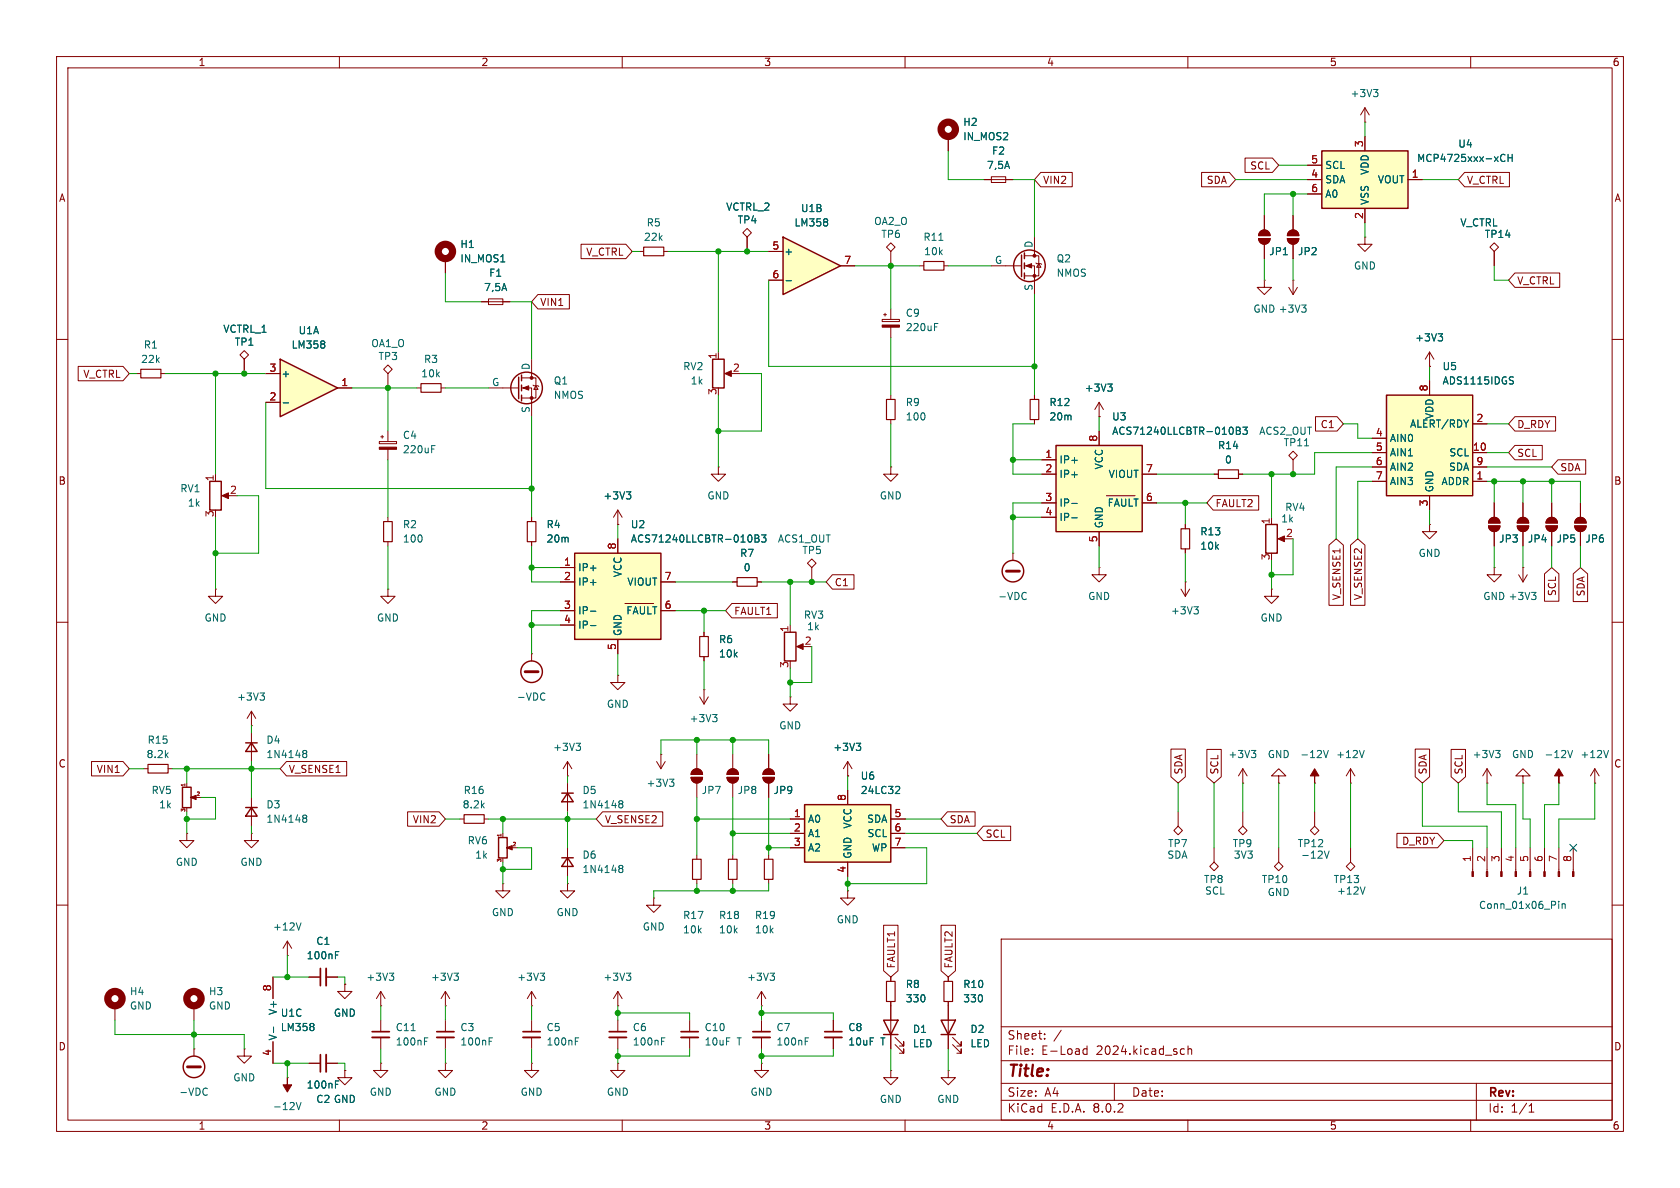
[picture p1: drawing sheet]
<svg xmlns="http://www.w3.org/2000/svg" width="297mm" height="210mm" viewBox="0 0 297 210" stroke-linecap="round" stroke-linejoin="round" font-family="sans-serif">
<g fill="none" stroke="#840000" stroke-width=".18">
<path d="M10 10h277v190h-277zM12 12h273v186h-273zM60 10v2M110 10v2M160 10v2M210 10v2M260 10v2M223.5 38.1v2.5M228.6 38.1v2.5M10 60h2M78.7 45.7v2.6M85.1 53.3h5.1"/>
<path d="M86.4 52.8h2.5v1h-2.5zM156.7 43.7l.8-.8 .7 .8-.7 .8zM157.5 44.5v2.5M222.5 42.2h2a1.02 1.02 0 0 1-1 1 1.02 1.02 0 0 1-1-1zM222.8 40.9a1.02 1.02 0 0 1 1.1-.2 1.02 1.02 0 0 1 .6 1h-2zM223.5 43.2v2.5M227.6 42.2h2a1.02 1.02 0 0 1-1 1 1.02 1.02 0 0 1-1-1zM227.9 40.9a1.02 1.02 0 0 1 1.1-.2 1.02 1.02 0 0 1 .6 1h-2zM228.6 43.2v2.5M285 60h2M24.1 66h.8M28.4 66h.8"/>
<path d="M42.4 62.7l.8-.7 .7 .7-.7 .8zM43.2 63.5v2.5M67.1 78.1h3v.3h-3zM67.3 77.2h.5M67.6 77v.5M68.6 64.5l.7 .8-.7 .7-.8-.7zM68.6 66v2.6M68.6 76.2v1.9M68.6 79.4v1.9M73.7 68.6h.7M78 68.6h.7M252.7 64.8h.1"/>
<path d="M252.7 62.2l-.7 1.3M252.7 62.2v2.6M252.7 62.2l.8 1.3M38.1 83.8v1.3M39.6 87.6h1M68.6 91.4v.8M68.6 95.8v.7M179.1 97.8h.1M179.1 97.8v1.3M263.1 93h2.1a1.02 1.02 0 0 1-1 1 1.02 1.02 0 0 1-1.1-1zM263.4 91.7a1.02 1.02 0 0 1 1.1-.2 1.02 1.02 0 0 1 .7 1h-2.1zM264.2 88.9v2.5"/>
<path d="M264.2 94v2.5M268.2 93h2.1a1.02 1.02 0 0 1-1.1 1 1.02 1.02 0 0 1-1-1zM268.5 91.7a1.02 1.02 0 0 1 1.1-.2 1.02 1.02 0 0 1 .7 1h-2.1zM269.2 88.9v2.5M269.2 94v2.5M10 110h2M38.1 104.1v1.3h1.3l-1.3 1.3-1.3-1.3h1.3M38.1 104.1h.1M68.6 104.1v1.3h1.2l-1.2 1.3-1.3-1.3h1.3M68.6 104.1h.1M268.5 101.6l.7 1.3M269.2 100.3h.1"/>
<path d="M269.2 100.3v2.6M270 101.6l-.8 1.3M285 110h2M44.4 128.3h.1M44.4 125.7l-.7 1.3M44.4 125.7v2.6M44.4 129.5v5.1M44.4 125.7l.8 1.3M262.9 138.4h.1M262.9 135.9l-.8 1.3M262.9 135.9v2.5M262.9 135.9l.8 1.3"/>
<path d="M10 160h2M149.9 157.5v1.3h1.2l-1.2 1.2-1.3-1.2h1.3M149.9 157.5h.1M285 160h2M134.6 177.8h.1M134.6 175.3v2.5M134.6 175.3l-.7 1.2M134.6 175.3l.8 1.2M157.5 172.7v.8M157.5 177v8.4M167.6 172.7v.8M167.6 177v8.4"/>
<path d="M177 166h108v32h-108zM60 198v2M67.3 180.3v2.1M67.3 183.4v2M110 198v2M134.6 188v1.2h1.3l-1.3 1.3-1.3-1.3h1.3M134.6 188h.1M134.6 180.3v2.1M134.6 183.4v2M147.3 180.3v2.1M147.3 183.4v2M157.5 189.2v1.3h1.2l-1.2 1.3-1.3-1.3h1.3"/>
<path d="M157.5 189.2h.1M158.2 184.7l1.6 1.5v-.8v.8h-.8M158.2 183.4l1.6 1.5v-.7v.7h-.8M160 198v2M167.6 189.2v1.3h1.3l-1.3 1.3-1.2-1.3h1.2M167.6 189.2h.1M168.4 184.7l1.5 1.5v-.8v.8h-.7M168.4 183.4l1.5 1.5v-.7v.7h-.7M177 194.5h108M177 191.5h108M177 187.5h108M177 181.5h108"/>
<path d="M182.5 186.3v.1M182.5 185.5v.1M184.7 183.6v.1M184.7 182.8v.1M187.6 182.1l-1.3 2M192.2 184.9v1.5M192.2 185.5l-.5-.1-.2 .3v.4l.1 .2h.6M197 191.5v3M209 185.4l.4 .1M209.4 186.3l-.4 .1M210 198v2M210 185.5l.2-.1 .4 .1 .1 .9"/>
<path d="M210 184.9v1.5M260 198v2M261 191.5v6.5M270.3 196.6h.9M270.3 195.5l.4-.4v1.5"/>
</g>
<g fill="#840000" stroke="#840000" stroke-width=".18">
<path d="M222.5 42.2h2a1.02 1.02 0 0 1-1 1 1.02 1.02 0 0 1-1-1z"/>
<path d="M222.8 40.9a1.02 1.02 0 0 1 1.1-.2 1.02 1.02 0 0 1 .6 1h-2z"/>
<path d="M227.6 42.2h2a1.02 1.02 0 0 1-1 1 1.02 1.02 0 0 1-1-1z"/>
<path d="M227.9 40.9a1.02 1.02 0 0 1 1.1-.2 1.02 1.02 0 0 1 .6 1h-2z"/>
<path d="M39.2 87.6l1.2-.5v1z"/>
<path d="M268.2 93h2.1a1.02 1.02 0 0 1-1.1 1 1.02 1.02 0 0 1-1-1z"/>
<path d="M268.5 91.7a1.02 1.02 0 0 1 1.1-.2 1.02 1.02 0 0 1 .7 1h-2.1z"/>
<path d="M263.1 93h2.1a1.02 1.02 0 0 1-1 1 1.02 1.02 0 0 1-1.1-1z"/>
<path d="M263.4 91.7a1.02 1.02 0 0 1 1.1-.2 1.02 1.02 0 0 1 .7 1h-2.1z"/>
<path d="M67.1 79h3v.4h-3z"/>
</g>
<path d="M65.8 183.4h3M133.1 183.4h3M145.8 183.4h3" fill="none" stroke="#840000" stroke-width=".33"/>
<path d="M65.8 182.4h3M133.1 182.4h3M145.8 182.4h3" fill="none" stroke="#840000" stroke-width=".3"/>
<g fill="none" stroke="#006464" stroke-width=".18">
<path d="M254.2 59h.8l-.4 .5M254.8 59.5l.2 .2v.3l-.2 .3M76.3 79.4h.4M76.3 78.8h.6M181.2 104.7l.2 .1M181.4 105.9l-.2 .1M270.8 104.7h.7l-.4 .5M271.3 105.2l.2 .2v.3l-.2 .3M46 122.5h.7l-.4 .5M46.5 123l.2 .2v.3l-.2 .3M53.6 133.1l.2 .1M53.6 132.7h.4l.2 .1v.2l-.2 .2"/>
<path d="M53.8 133.2h.2M53.8 133.2l-.2 .1M54 133.2l.2 .2v.4l-.2 .1h-.4M264.4 132.7h.8l-.4 .4M264.9 133.1l.3 .3v.3l-.3 .2M136.1 172h.8l-.4 .5M136.7 172.5l.2 .3v.3l-.2 .2M72.7 182.2h.7M75 184.1h.5M75 183.5h.6M142.4 184.1h.4M142.4 183.5h.6"/>
</g>
<g fill="none" stroke="#840000" stroke-width=".25">
<path d="M37.1 85.1h2v5.1h-2zM43.4 131.3h2.1M44.4 131.3l1.1 1.5h-2.1zM156.2 180.3h2.5l-1.2 2.6zM156.2 182.9h2.5M166.4 180.3h2.5l-1.3 2.6zM166.4 182.9h2.5"/>
<circle cx="179.1" cy="101" r="1.9"/>
</g>
<path d="M24.9 65.3h3.5v1.5h-3.5zM74.4 67.8h3.6v1.5h-3.6zM67.8 92.2h1.5v3.6h-1.5zM156.7 173.5h1.5v3.5h-1.5zM166.9 173.5h1.5v3.5h-1.5z" fill="none" stroke="#840000" stroke-width=".2"/>
<path d="M177.9 101h2.3" fill="none" stroke="#840000" stroke-width=".51"/>
<circle cx="78.7" cy="44.4" r="1.27" fill="none" stroke="#840000" stroke-width="1.3"/>
<path d="M49.5 63.5l10.2 5.1-10.2 5.1z" fill="#ffffc2"/>
<g fill="none" stroke="#840000" stroke-width=".25">
<path d="M49.5 63.5l10.2 5.1-10.2 5.1zM91.7 66.7v3.8M92.2 66.3v1M92.2 68.1v1M92.2 69.9v1M223.8 92.7h2v5.1h-2zM32.3 139.2h1.5v3.6h-1.5zM43.4 142.7h2.1M44.4 142.7l1.1 1.6h-2.1z"/>
<circle cx="93.1" cy="68.6" r="2.79"/>
</g>
<g fill="none" stroke="#840000" stroke-width=".18">
<path d="M47 71.1h2.5M47 66h2.5M59.7 68.6h2.5M86.4 68.6h5.3M92.2 68.6h1.8v5.1M92.2 66.8h2.5v3.6h-2.5M94 63.5v3.3M94.2 68.1l.2 .1h.7l.1 .1M94.7 68.2l.4 .6h-.7zM94 91.4v.8M94 95.8v.7M109.2 92.7h.1"/>
<path d="M109.2 90.2l-.7 1.2M109.2 90.2v2.5M109.2 90.2l.8 1.2M127 82.6v1.2h1.3l-1.3 1.3-1.3-1.3h1.3M127 82.6h.1M224.8 91.4v1.3M226.3 95.3h1M252.7 92.7v1.3h1.3l-1.3 1.3-1.2-1.3h1.2M252.7 92.7h.1M273.3 93h2a1.02 1.02 0 0 1-1 1 1.02 1.02 0 0 1-1-1zM273.6 91.7a1.02 1.02 0 0 1 1.1-.2 1.02 1.02 0 0 1 .6 1h-2zM274.3 88.9v2.5"/>
<path d="M274.3 94v2.5M278.4 93h2a1.02 1.02 0 0 1-1 1 1.02 1.02 0 0 1-1-1zM278.7 91.7a1.02 1.02 0 0 1 1.1-.2 1.02 1.02 0 0 1 .6 1h-2zM279.4 88.9v2.5M279.4 94v2.5M129.5 102.9h.8M133.9 102.9h.7M264.2 100.3v1.3h1.2l-1.2 1.3-1.3-1.3h1.3M264.2 100.3h.1M25.4 135.9h.8M29.7 135.9h.8M33 138.4v.7"/>
<path d="M219.7 138.4h.1M219.7 135.9l-.8 1.3M219.7 135.9v2.5M219.7 135.9l.8 1.3M226.1 137.2h1.2l-1.2-1.3-1.3 1.3h1.3v1.2M226.1 138.4h.1M232.4 138.4h.1M238.8 138.4h.1M238.8 135.9l-.8 1.3M238.8 135.9v2.5M238.8 135.9l.7 1.3M269.2 137.2h1.3l-1.3-1.3-1.2 1.3h1.2v1.2"/>
<path d="M269.2 138.4h.1M275.6 138.4h.1M281.9 138.4h.1M281.9 135.9l-.7 1.3M281.9 135.9v2.5M281.9 135.9l.8 1.3M33 147.3v1.3h1.3l-1.3 1.3-1.3-1.3h1.3M33 147.3h.1M33 142.9v.6M34.6 141h1M44.4 147.3v1.3h1.3l-1.3 1.3-1.2-1.3h1.2M44.4 147.3h.1"/>
<path d="M44.4 141v5.1M208.3 146.1l.7 .7-.7 .8-.8-.8zM208.3 143.5v2.6M214.6 152.4l.8 .8-.8 .7-.7-.7zM214.6 149.9v2.5M219.7 146.1l.8 .7-.8 .8-.8-.8zM219.7 143.5v2.6M50.8 190.5h.1M54.6 188h2M57.7 188h2M61 189.2v1.3h1.2l-1.2 1.3-1.3-1.3h1.3M61 189.2h.1"/>
</g>
<g fill="none" stroke="#006464" stroke-width=".18">
<path d="M50.1 71.2h.9M57.4 60.4v.3M57.4 60.9v.5M110.7 86.9h.8l-.4 .5M111.3 87.4l.2 .3v.3l-.2 .2M221.2 132.7h.8l-.4 .4M221.8 133.1l.2 .3v.3l-.2 .2M234 132.7l.4 1.2 .4-1.2M241.2 132.7l-.4 1.2M277.2 132.7l.4 1.2 .4-1.2M284.4 132.7l-.5 1.2M53.6 144.6h.2"/>
<path d="M53.6 144.1h.4l.2 .1v.2l-.2 .2M53.8 144.6h.2M53.8 144.6l-.2 .1M54 144.6l.2 .3v.3l-.2 .2-.4-.1M52.4 194.9l.4 1.3 .4-1.3M59.3 191.7h.4M59.3 191.1h.6"/>
</g>
<g fill="#840000" stroke="#840000" stroke-width=".18">
<path d="M92.5 68.6l1-.4v.8z"/>
<path d="M278.4 93h2a1.02 1.02 0 0 1-1 1 1.02 1.02 0 0 1-1-1z"/>
<path d="M278.7 91.7a1.02 1.02 0 0 1 1.1-.2 1.02 1.02 0 0 1 .6 1h-2z"/>
<path d="M273.3 93h2a1.02 1.02 0 0 1-1 1 1.02 1.02 0 0 1-1-1z"/>
<path d="M273.6 91.7a1.02 1.02 0 0 1 1.1-.2 1.02 1.02 0 0 1 .6 1h-2z"/>
<path d="M275.6 135.9l.8 1.3h-.8v1.2v-1.2h-.8z"/>
<path d="M225.9 95.3l1.2-.6v1.1z"/>
<path d="M33.7 141l1-.4v.8l-1-.4h.2z"/>
<path d="M232.4 135.9l.8 1.3h-.8v1.2v-1.2h-.8z"/>
<path d="M50.8 190.5v1.3h.8l-.8 1.2-.8-1.2h.8z"/>
<circle cx="94" cy="70.4" r=".25"/>
<circle cx="94" cy="66.8" r=".25"/>
</g>
<path d="M93.2 92.2h1.5v3.6h-1.5zM130.3 102.1h3.6v1.5h-3.6zM26.2 135.1h3.5v1.6h-3.5z" fill="none" stroke="#840000" stroke-width=".2"/>
<path d="M32.7 138.6v.3" fill="none" stroke="#a90000" stroke-width=".18"/>
<path d="M57.7 186.4v3.1" fill="none" stroke="#840000" stroke-width=".33"/>
<path d="M56.6 186.4v3.1" fill="none" stroke="#840000" stroke-width=".3"/>
<path d="M245.1 69.9h15.2v17.7h-15.2z" fill="#ffffc2"/>
<g fill="none" stroke="#840000" stroke-width=".25">
<path d="M245.1 69.9h15.2v17.7h-15.2z"/>
<circle cx="34.3" cy="188.6" r="1.9"/>
</g>
<g fill="none" stroke="#840000" stroke-width=".18">
<path d="M242.6 77.5h2.5M252.7 67.3v2.6M260.3 74.9h2.6M209.5 92.7v.8M209.5 97v.8M214.6 83.8h.8M218.9 83.8h.8M242.6 85.1h2.5M242.6 80h2.5M242.6 82.6h2.5M252.7 87.6v2.6M260.3 85.1h2.6"/>
<path d="M260.3 80h2.6M260.3 82.6h2.6M194.3 100.3v1.3h1.3l-1.3 1.3-1.3-1.3h1.3M194.3 100.3h.1M208.8 104.1l.7 1.3M209.5 102.9h.1M209.5 102.9v2.5M210.3 104.1l-.8 1.3M226.1 152.4l.7 .8-.7 .7-.8-.7zM226.1 149.9v2.5M232.4 146.1l.8 .7-.8 .8-.8-.8zM232.4 143.5v2.6"/>
<path d="M238.8 152.4l.7 .8-.7 .7-.8-.7zM238.8 149.9v2.5M260.3 149.9v4.2M262.9 149.9v4.2M265.4 149.9v4.2M268 149.9v4.2M270.5 149.9v4.2M273 149.9v4.2M275.6 149.9v4.2M278.1 149.9v4.2M50.8 168.9h.1M50.8 166.4l-.8 1.2"/>
<path d="M50.8 166.4v2.5M50.8 166.4l.8 1.2M34.3 185.4h.1M34.3 185.4v1.3M43.2 185.4v1.3h1.2l-1.2 1.3-1.3-1.3h1.3M43.2 185.4h.1"/>
</g>
<g fill="none" stroke="#006464" stroke-width=".18">
<path d="M267.1 66.6l.5 .1M267.3 67.3l.3 .2-.3 .4M211.1 107.3h.7l-.4 .4M211.6 107.7l.2 .3v.3l-.2 .2M234.1 150.4l.4 1.3 .5-1.3M241.3 156.8l-.4 1.3M275.6 159.3v.2M275.6 159.8v.8M276.2 159.8v.8M276.2 159.9l.1-.1h.3l.1 .8M53.2 163.1l-.4 1.3M36.4 192.3l.2 .2"/>
<path d="M36.6 193.5l-.2 .1"/>
</g>
<path d="M33.1 188.6h2.3" fill="none" stroke="#840000" stroke-width=".51"/>
<g fill="#840000" stroke="#840000" stroke-width=".18">
<path d="M278 154.1h.3v.8h-.3z"/>
<path d="M275.5 154.1h.2v.8h-.2z"/>
<path d="M272.9 154.1h.3v.8h-.3z"/>
<path d="M270.4 154.1h.2v.8h-.2z"/>
<path d="M267.8 154.1h.3v.8h-.3z"/>
<path d="M265.3 154.1h.3v.8h-.3z"/>
<path d="M262.8 154.1h.2v.8h-.2z"/>
<path d="M260.2 154.1h.3v.8h-.3z"/>
</g>
<path d="M208.8 93.5h1.5v3.5h-1.5zM215.4 83.1h3.5v1.5h-3.5z" fill="none" stroke="#840000" stroke-width=".2"/>
<path d="M186.7 78.7h15.2v15.3h-15.2z" fill="#ffffc2"/>
<path d="M186.7 78.7h15.2v15.3h-15.2zM88.1 148.1h1.6v3.6h-1.6zM99.3 151.6h2M99.3 140.2h2M100.3 151.6l1 1.6h-2zM100.3 140.2l1 1.5h-2z" fill="none" stroke="#840000" stroke-width=".25"/>
<g fill="none" stroke="#840000" stroke-width=".18">
<path d="M182.9 69.9v.7M182.9 74.2v.7M194.3 73.7h.1M194.3 71.1v2.6M194.3 76.2v2.5M194.3 71.1l-.8 1.3M194.3 71.1l.8 1.3M184.1 81.3h2.6M184.1 83.8h2.6M184.1 88.9h2.6M184.1 91.4h2.6M194.3 94v2.5"/>
<path d="M195.6 87.6h5.1M201.9 83.8h2.6M201.9 88.9h2.6M224.8 104.1v1.3h1.3l-1.3 1.3-1.3-1.3h1.3M224.8 104.1h.1M100.3 137.2h.1M100.3 134.6v2.6M100.3 138.4v5.1M100.3 134.6l-.7 1.3M100.3 134.6l.8 1.3M116.1 134.6l.7 1.3M116.8 133.4h.1"/>
<path d="M116.8 133.4v2.5M117.6 134.6l-.8 1.3M122.2 137.4h2a1.02 1.02 0 0 1-1 1 1.02 1.02 0 0 1-1-1zM122.5 136.2a1.02 1.02 0 0 1 1.1-.2 1.02 1.02 0 0 1 .6 .9h-2zM123.2 133.4v2.5M123.2 138.4v2.6M81.3 144.8h.7M85.6 144.8h.8M88.9 156.2v1.3h1.3l-1.3 1.3-1.3-1.3h1.3M88.9 156.2h.1M88.9 147.3v.7M88.9 151.8v.6"/>
<path d="M90.4 149.9h1M100.3 156.2v1.3h1.3l-1.3 1.3-1.2-1.3h1.2M100.3 156.2h.1M100.3 149.9v5M115.6 158.8v1.2h1.2l-1.2 1.3-1.3-1.3h1.3M115.6 158.8h.1M123.2 151.1v.8M123.2 155.4v.8M129.5 151.1v.8M129.5 155.4v.8M20.3 177.8v2.5M34.3 177.8v2.5"/>
<path d="M48.3 172.7v3.8M54.6 172.7h2M57.7 172.7h2M61 174v1.3h1.2l-1.2 1.2-1.3-1.2h1.3M61 174h.1M67.3 177.8h.1M67.3 175.3l-.8 1.2M67.3 175.3v2.5M67.3 175.3l.8 1.2M78.7 177.8h.1M78.7 175.3v2.5M78.7 175.3l-.7 1.2"/>
<path d="M78.7 175.3l.8 1.2M48.3 184.2v3.8M67.3 188v1.2h1.3l-1.3 1.3-1.3-1.3h1.3M67.3 188h.1M78.7 188v1.2h1.3l-1.3 1.3-1.2-1.3h1.2M78.7 188h.1M78.7 180.3v2.1M78.7 183.4v2"/>
</g>
<g fill="none" stroke="#006464" stroke-width=".18">
<path d="M195.8 67.9h.8l-.4 .5M196.4 68.4l.2 .2v.3l-.2 .3M218.6 75.5h.4l.2 .3-.2 .3 .2 .1 .1 .3-.2 .3h-.5zM218.6 76.1h.4M219.7 75.5h.8l-.4 .5 .3 .1v.6l-.1 .1-.6-.1M189.5 89h.9M189.5 91.5h.9M101.8 131.4h.8l-.4 .5M102.4 131.9l.2 .2v.3l-.2 .3M118.4 137.7h.7l-.4 .5M118.9 138.2l.2 .3v.3l-.2 .2M109.5 153.5h.1"/>
<path d="M109.5 153h.4l.2 .1v.2l-.2 .2M109.5 141.6l.4-.1 .2 .2v.2l-.2 .2M109.5 142l.1 .1M109.6 153.5h.3M109.6 153.5l-.1 .1M109.6 142.1h.3M109.6 142.1l-.1 .1M109.9 142.1l.2 .2v.4l-.2 .1h-.4M109.9 153.5l.2 .3v.3l-.2 .1h-.4M59.3 168.8h.4M59.3 168.2h.6M68.8 172h.8l-.4 .5"/>
<path d="M69.4 172.5l.2 .3v.3l-.2 .2M80.3 172h.7l-.4 .5M80.8 172.5l.2 .3v.3l-.2 .2M48.4 181.6v.9M55.4 181v.3M55.4 181.6v.5M86.5 184.1h.4M86.5 183.5h.6"/>
</g>
<g fill="none" stroke="#840000" stroke-width="1.3">
<circle cx="20.3" cy="176.5" r="1.27"/>
<circle cx="34.3" cy="176.5" r="1.27"/>
</g>
<g fill="#840000" stroke="#840000" stroke-width=".18">
<path d="M122.2 137.4h2a1.02 1.02 0 0 1-1 1 1.02 1.02 0 0 1-1-1z"/>
<path d="M122.5 136.2a1.02 1.02 0 0 1 1.1-.2 1.02 1.02 0 0 1 .6 .9h-2z"/>
<path d="M89.5 149.9l1.1-.4v.7l-1.1-.3h.3z"/>
</g>
<path d="M182.1 70.6h1.5v3.6h-1.5zM82 144h3.6v1.5h-3.6zM122.4 151.9h1.6v3.5h-1.6zM128.8 151.9h1.5v3.5h-1.5z" fill="none" stroke="#840000" stroke-width=".2"/>
<path d="M57.7 171.2v3M77.2 183.4h3.1" fill="none" stroke="#840000" stroke-width=".33"/>
<path d="M56.6 171.2v3M77.2 182.4h3.1" fill="none" stroke="#840000" stroke-width=".3"/>
<path d="M88.6 147.5v.3" fill="none" stroke="#a90000" stroke-width=".18"/>
<path d="M138.4 41.9l10.2 5.1-10.2 5.1z" fill="#ffffc2"/>
<g fill="none" stroke="#840000" stroke-width=".25">
<path d="M138.4 41.9l10.2 5.1-10.2 5.1zM180.6 45.1v3.8M181.1 44.7v1M181.1 46.5v1M181.1 48.3v1M126 63.5h2v5.1h-2zM138.7 111.8h2v5h-2z"/>
<circle cx="182" cy="47" r="2.79"/>
</g>
<g fill="none" stroke="#840000" stroke-width=".18">
<path d="M167.6 24.1v2.6M174 31.8h5.1M175.3 31.2h2.5v1.1h-2.5zM113 44.5h.8M117.3 44.5h.8M131.3 41.1l.8-.7 .7 .7-.7 .8zM132.1 41.9v2.6M135.9 44.5h2.5M135.9 49.5h2.5M148.6 47h2.5M156 56.5h3v.3h-3zM156.2 55.6h.5"/>
<path d="M156.5 55.4v.5M157.5 54.6v1.9M157.5 57.8v1.9M162.6 47h.7M166.9 47h.7M175.3 47h5.3M181.1 47h1.8v5.1M181.1 45.2h2.5v3.6h-2.5M182.9 41.9v3.3M183.1 46.5l.2 .1h.7l.1 .1M183.6 46.6l.4 .6h-.7zM127 62.2v1.3"/>
<path d="M128.5 66h1M157.5 69.9v.7M157.5 74.2v.7M142.7 99.6l.8-.8 .8 .8-.8 .7zM157.5 82.6v1.2h1.2l-1.2 1.3-1.3-1.3h1.3M157.5 82.6h.1M227.8 80.5l.8-.7 .8 .7-.8 .8zM228.6 81.3v2.5M124.5 111.8v.7M124.5 116.1v.7M139.7 110.5v1.3M141.2 114.3h1"/>
<path d="M143.5 100.3v2.6M123.7 123.2l.8 1.3M124.5 121.9h.1M124.5 121.9v2.6M125.2 123.2l-.7 1.3M139.7 123.2v1.3h1.3l-1.3 1.2-1.3-1.2h1.3M139.7 123.2h.1M94 177.8h.1M94 175.3v2.5M94 175.3l-.8 1.2M94 175.3l.7 1.2M109.2 177.8h.1"/>
<path d="M109.2 175.3v2.5M109.2 175.3l-.7 1.2M109.2 175.3l.8 1.2M94 188v1.2h1.2l-1.2 1.3-1.3-1.3h1.3M94 188h.1M94 180.3v2.1M94 183.4v2M109.2 188v1.2h1.3l-1.3 1.3-1.3-1.3h1.3M109.2 188h.1M109.2 180.3v2.1M109.2 183.4v2M121.9 180.3v2.1"/>
<path d="M121.9 183.4v2"/>
</g>
<g fill="none" stroke="#006464" stroke-width=".18">
<path d="M146.3 38.8v.3M146.3 39.3v.5M139 49.6h.9M165.2 57.8h.4M165.2 57.2h.6M166 42.5h.7M230.6 78.8h.7M126 126.3h.8l-.5 .5M126.5 126.8l.3 .2v.3l-.3 .3M95.5 172h.8l-.4 .5M96 172.5l.3 .3v.3l-.3 .2M110.7 172h.8l-.4 .5"/>
<path d="M111.3 172.5l.2 .3v.3l-.2 .2M101.7 184.1h.4M101.7 183.5h.6M117 184.1h.4M117 183.5h.6"/>
</g>
<path d="M92.5 183.4h3M107.7 183.4h3M120.4 183.4h3" fill="none" stroke="#840000" stroke-width=".33"/>
<path d="M92.5 182.4h3M107.7 182.4h3M120.4 182.4h3" fill="none" stroke="#840000" stroke-width=".3"/>
<path d="M113.8 43.7h3.5v1.5h-3.5zM163.3 46.2h3.6v1.6h-3.6zM156.7 70.6h1.5v3.6h-1.5zM123.7 112.5h1.5v3.6h-1.5z" fill="none" stroke="#840000" stroke-width=".2"/>
<g fill="#840000" stroke="#840000" stroke-width=".18">
<path d="M128.1 66l1.2-.5v1z"/>
<path d="M156 57.5h3v.3h-3z"/>
<path d="M181.4 47l1-.4v.8z"/>
<path d="M140.8 114.3l1.2-.5v1z"/>
<circle cx="182.9" cy="48.8" r=".25"/>
<circle cx="182.9" cy="45.2" r=".25"/>
</g>
<circle cx="167.6" cy="22.9" r="1.27" fill="none" stroke="#840000" stroke-width="1.3"/>
<path d="M101.6 97.8h15.2v15.2h-15.2z" fill="#ffffc2"/>
<g fill="none" stroke="#840000" stroke-width=".25">
<path d="M101.6 97.8h15.2v15.2h-15.2z"/>
<circle cx="94" cy="118.7" r="1.9"/>
</g>
<g fill="none" stroke="#840000" stroke-width=".18">
<path d="M241.3 19.1l-.8 1.2M241.3 19.1v2.5M241.3 19.1l.8 1.2M241.3 21.6h.1M241.3 41.9v1.3h1.3l-1.3 1.3-1.3-1.3h1.3M241.3 41.9h.1M109.2 95.3v2.5M94 115.6h.1M94 115.6v1.2M99.1 100.3h2.5M99.1 102.9h2.5M99.1 108h2.5"/>
<path d="M99.1 110.5h2.5M109.2 119.4v1.3h1.3l-1.3 1.2-1.3-1.2h1.3M109.2 119.4h.1M109.2 113v2.6M110.5 106.7h5.1M116.8 102.9h2.6M116.8 108h2.6M134.9 137.4h2a1.02 1.02 0 0 1-1 1 1.02 1.02 0 0 1-1-1zM135.2 136.2a1.02 1.02 0 0 1 1.1-.2 1.02 1.02 0 0 1 .6 .9h-2zM135.9 133.4v2.5M135.9 138.4v2.6"/>
</g>
<path d="M242.8 15.8h.8l-.4 .5M243.4 16.3l.2 .2v.3l-.2 .3M133.5 94.6h.4l.2 .2-.2 .4 .2 .1 .1 .3-.2 .2h-.5zM133.5 95.2h.4M134.6 94.6h.8l-.4 .4 .4 .2v.5l-.2 .1-.6-.1M104.4 108h1M104.4 110.6h1M96.1 122.5l.2 .1M96.3 123.6l-.2 .2" fill="none" stroke="#006464" stroke-width=".18"/>
<path d="M92.8 118.7h2.3" fill="none" stroke="#840000" stroke-width=".51"/>
<g fill="#840000" stroke="#840000" stroke-width=".18">
<path d="M134.9 137.4h2a1.02 1.02 0 0 1-1 1 1.02 1.02 0 0 1-1-1z"/>
<path d="M135.2 136.2a1.02 1.02 0 0 1 1.1-.2 1.02 1.02 0 0 1 .6 .9h-2z"/>
</g>
<path d="M233.7 26.7h15.2v10.1h-15.2z" fill="#ffffc2"/>
<path d="M233.7 26.7h15.2v10.1h-15.2z" fill="none" stroke="#840000" stroke-width=".25"/>
<path d="M231.1 31.8h2.6M231.1 29.2h2.6M231.1 34.3h2.6M241.3 24.1v2.6M241.3 36.8v2.6M248.9 31.8h2.6M263.4 43.7l.8-.8 .7 .8-.7 .8zM264.2 44.5v2.5M149.9 137.2h.1M149.9 134.6l-.8 1.3M149.9 134.6v2.6M149.9 134.6l.7 1.3" fill="none" stroke="#840000" stroke-width=".18"/>
<path d="M265.4 28.4l.3 .2 .4-.2M266.1 27.4l-.4-.1-.3 .2M266.6 27.3v1.3M266.6 27.9h.7M267.3 27.3v1.3M151.4 131.4h.8l-.5 .5M151.9 131.9l.3 .2v.3l-.3 .3" fill="none" stroke="#006464" stroke-width=".18"/>
<path d="M142.2 142.2h15.3v10.2h-15.3z" fill="#ffffc2"/>
<path d="M142.2 142.2h15.3v10.2h-15.3z" fill="none" stroke="#840000" stroke-width=".25"/>
<g fill="none" stroke="#840000" stroke-width=".18">
<path d="M167.6 24.1v2.6M174 31.8h1.3M177.8 31.8h1.3M184 30.5h5.6v2.5h-5.6l-1.1-1.2zM212.4 30.5h4.9l1.1 1.3-1.1 1.2h-4.9zM220.1 27.9h4.8l1.2 1.3-1.2 1.3h-4.8zM223.5 38.1v2.5M228.6 38.1v2.5M231.1 31.8h2.6M231.1 29.2h2.6M231.1 34.3h2.6M241.3 24.1v2.6"/>
<path d="M241.3 36.8v2.6M248.9 31.8h2.6M258.9 30.5h7.9v2.5h-7.9l-1.1-1.2zM78.7 45.7v2.6M85.1 53.3h1.3M88.9 53.3h1.3M95.1 52.1h5.6v2.5h-5.6l-1.1-1.3zM102.7 43.2h7.9l1.2 1.3-1.2 1.2h-7.9zM132.1 41.9v2.6M135.9 44.5h2.5M135.9 49.5h2.5M148.6 47h2.5"/>
<path d="M223.5 49.5v1.3h1.3l-1.3 1.3-1.3-1.3h1.3M223.5 49.5h.1M223.5 43.2v2.5M227.8 50.8l.8 1.3M228.6 49.5h.1M228.6 43.2v2.5M228.6 49.5v2.6M229.4 50.8l-.8 1.3M264.2 44.5v2.5M267.8 48.3h7.9v2.5h-7.9l-1.1-1.3zM13.8 64.8h7.9l1.2 1.2-1.2 1.3h-7.9zM43.2 63.5v2.5"/>
<path d="M47 71.1h2.5M47 66h2.5M59.7 68.6h2.5M182.9 69.9v.7M182.9 74.2v.7M194.3 73.7h.1M194.3 76.2v2.5M232.6 73.7h3.8l1.1 1.2-1.1 1.3h-3.8zM242.6 77.5h2.5M252.7 64.8h.1M252.7 67.3v2.6M260.3 74.9h2.6"/>
<path d="M267.8 78.7h4.9v2.6h-4.9l-1.1-1.3zM267.8 73.7h7.2v2.5h-7.2l-1.1-1.3zM94 91.4v.8M94 95.8v.7M109.2 92.7h.1M109.2 95.3v2.5M184.1 83.8h2.6M184.1 81.3h2.6M184.1 88.9h2.6M184.1 91.4h2.6M194.3 94v2.5M201.9 83.8h2.6"/>
<path d="M201.9 88.9h2.6M209.5 92.7v.8M209.5 97v.8M214.5 87.6h8v2.6h-8l-1.1-1.3zM214.6 83.8h.8M218.9 83.8h.8M234.9 96.4l1.3-1.1 1.3 1.1v10.6h-2.6zM238.8 96.4l1.2-1.1 1.3 1.1v10.6h-2.5zM242.6 85.1h2.5M242.6 80h2.5M242.6 82.6h2.5M252.7 87.6v2.6"/>
<path d="M260.3 85.1h2.6M260.3 80h2.6M260.3 82.6h2.6M264.2 88.9v2.5M264.2 94v2.5M269.2 88.9v2.5M269.2 94v2.5M274.3 88.9v2.5M274.3 94v2.5M275.4 81.3h4.9v2.5h-4.9l-1.1-1.2zM279.4 88.9v2.5M279.4 94v2.5"/>
<path d="M99.1 100.3h2.5M99.1 102.9h2.5M99.1 108h2.5M99.1 110.5h2.5M109.2 113v2.6M116.8 102.9h2.6M116.8 108h2.6M124.5 111.8v.7M124.5 116.1v.7M129.4 106.7h8v2.5h-8l-1.1-1.2zM129.5 102.9h.8M133.9 102.9h.7"/>
<path d="M147.2 101.6h3.8v2.5h-3.8l-1.2-1.2zM273 101.4l1.3-1.1 1.3 1.1v4.9h-2.6zM278.1 101.4l1.3-1.1 1.3 1.1v4.9h-2.6zM16.2 134.6h5.5l1.2 1.3-1.2 1.3h-5.5zM50.6 134.6h10.7v2.6h-10.7l-1.1-1.3zM128.5 137.4h2.1a1.02 1.02 0 0 1-1.1 1 1.02 1.02 0 0 1-1-1zM128.8 136.2a1.02 1.02 0 0 1 1.1-.2 1.02 1.02 0 0 1 .7 .9h-2.1zM129.5 133.4v2.5M129.5 138.4v2.6M135.9 133.4v2.5M135.9 138.4v2.6M149.9 137.2h.1"/>
<path d="M149.9 139.7v2.5M207 132.4h2.6v4.9l-1.3 1.1-1.3-1.1zM213.4 132.5h2.5v4.8l-1.3 1.1-1.2-1.1zM250.2 132.4h2.5v4.9l-1.2 1.1-1.3-1.1zM256.5 132.5h2.6v4.8l-1.3 1.1-1.3-1.1zM72.1 143.5h5.5l1.1 1.3-1.1 1.3h-5.5zM106.5 143.5h10.7v2.6h-10.7l-1.1-1.3zM135.9 151.1v.8M135.9 155.4v.8M139.7 144.8h2.5M139.7 147.3h2.5M139.7 149.9h2.5"/>
<path d="M149.9 152.4v2.5M157.5 144.8h2.5M157.5 147.3h2.5M157.5 149.9h2.5M167.5 143.5h4.9v2.6h-4.9l-1.1-1.3zM173.8 146h4.9v2.6h-4.9l-1.1-1.3zM247 147.3h7.2l1.1 1.3-1.1 1.3h-7.2zM48.3 172.7v3.8M54.6 172.7h2M57.7 172.7h2M61 174h.1M156.2 163.6h2.6v8l-1.3 1.1-1.3-1.1z"/>
<path d="M157.5 172.7v.8M157.5 177v3.3M166.4 163.6h2.5v8l-1.3 1.1-1.2-1.1zM167.6 172.7v.8M167.6 177v3.3M48.3 184.2v3.8M54.6 188h2M57.7 188h2M61 189.2h.1M147.3 180.3v2.1M147.3 183.4v2M157.5 182.9v2.5"/>
<path d="M167.6 182.9v2.5"/>
</g>
<g fill="none" stroke="#006464" stroke-width=".18">
<path d="M146.3 38.8v.3M146.3 39.3v.5M265.4 28.4l.3 .2 .4-.2M266.1 27.4l-.4-.1-.3 .2M266.6 27.3v1.3M266.6 27.9h.7M267.3 27.3v1.3M139 49.6h.9M230.1 53.9h.8l-.4 .5M230.7 54.4l.2 .2v.3l-.2 .3M254.2 59h.8l-.4 .5M254.8 59.5l.2 .2v.3l-.2 .3"/>
<path d="M50.1 71.2h.9M57.4 60.4v.3M57.4 60.9v.5M195.8 67.9h.8l-.4 .5M196.4 68.4l.2 .2v.3l-.2 .3M218.6 75.5h.4l.2 .3-.2 .3 .2 .1 .1 .3-.2 .3h-.5zM218.6 76.1h.4M219.7 75.5h.8l-.4 .5 .3 .1v.6l-.1 .1-.6-.1M267.1 66.6l.5 .1M267.3 67.3l.3 .2-.3 .4M110.7 86.9h.8l-.4 .5M111.3 87.4l.2 .3v.3l-.2 .2"/>
<path d="M133.5 94.6h.4l.2 .2-.2 .4 .2 .1 .1 .3-.2 .2h-.5zM133.5 95.2h.4M134.6 94.6h.8l-.4 .4 .4 .2v.5l-.2 .1-.6-.1M189.5 89h.9M189.5 91.5h.9M104.4 108h1M104.4 110.6h1M151.4 131.4h.8l-.5 .5M151.9 131.9l.3 .2v.3l-.3 .3M158.5 139l.4 .1 .2 .3-.8 .9h.8M59.3 168.8h.4M59.3 168.2h.6"/>
<path d="M48.4 181.6v.9M55.4 181v.3M55.4 181.6v.5M59.3 191.7h.4M59.3 191.1h.6"/>
</g>
<g fill="#840000" stroke="#840000" stroke-width=".18">
<path d="M128.5 137.4h2.1a1.02 1.02 0 0 1-1.1 1 1.02 1.02 0 0 1-1-1z"/>
<path d="M128.8 136.2a1.02 1.02 0 0 1 1.1-.2 1.02 1.02 0 0 1 .7 .9h-2.1z"/>
</g>
<path d="M135.1 151.9h1.6v3.5h-1.6z" fill="none" stroke="#840000" stroke-width=".2"/>
<g fill="none" stroke="#009600" stroke-width=".18">
<path d="M167.6 26.7v5.1h6.4M179.1 31.8h3.8v10.1M218.4 31.8h12.7M226.1 29.2h5M228.6 34.3v3.8M231.1 34.3h-7.6v3.8M241.3 21.6v2.5M241.3 39.4v2.5M251.5 31.8h6.3M78.7 48.3v5h6.4M90.2 53.3h3.8v10.2M111.8 44.5h1.2"/>
<path d="M118.1 44.5h17.8M127 44.5v17.7M135.9 49.5v15.3h47M151.1 47h11.5M157.5 47v7.6M157.5 59.7v10.2M167.6 47h7.7M182.9 52.1v17.8M223.5 45.7v3.8M228.6 45.7v3.8M264.2 47v2.5h2.5M22.9 66h1.2"/>
<path d="M29.2 66h17.8M38.1 66v17.8M47 71.1v15.3h47M62.2 68.6h11.5M68.6 68.6v7.6M78.7 68.6h7.7M94 73.7v17.7M127 69.9v12.7M130.8 66h3.8v10.2h-7.6M157.5 74.9v7.7M182.9 74.9h-3.8v8.9h5M194.3 73.7v2.5"/>
<path d="M237.5 74.9h2.5v2.6h2.6M252.7 64.8v2.5M262.9 74.9h3.8M38.1 91.4v12.7M41.9 87.6h3.8v10.2h-7.6M68.6 81.3v10.1M68.6 96.5v7.6M94 96.5v6.4h5.1M109.2 92.7v2.6M179.1 81.3h5M179.1 91.4h5M184.1 88.9h-5v8.9"/>
<path d="M194.3 96.5v3.8M204.5 88.9h8.9M204.5 83.8h10.1M209.5 88.9v3.8M209.5 97.8v5.1M224.8 83.8v7.6M224.8 99.1v5M228.6 95.3v6.3h-3.8M242.6 85.1h-2.6v10.2M242.6 82.6h-6.4v12.7M242.6 80h-10.2v3.8h-12.7M252.7 90.2v2.5"/>
<path d="M262.9 85.1h16.5v3.8M262.9 82.6h11.4M262.9 80h3.8M264.2 85.1v3.8M264.2 96.5v3.8M269.2 85.1v3.8M269.2 96.5v3.8M274.3 85.1v3.8M274.3 96.5v3.8M279.4 96.5v3.8M94 100.3h5.1M94 110.5h5.1"/>
<path d="M99.1 108h-5.1v7.6M109.2 115.6v3.8M119.4 102.9h10.1M119.4 108h8.9M124.5 108v3.8M124.5 116.8v5.1M134.6 102.9h11.4M139.7 102.9v7.6M139.7 118.1v5.1M143.5 114.3v6.4h-3.8M22.9 135.9h2.5M30.5 135.9h19"/>
<path d="M33 135.9v2.5M44.4 128.3v1.2M44.4 134.6v6.4M100.3 137.2v1.2M116.8 133.4v-2.6h19.1v2.6M123.2 130.8v2.6M129.5 130.8v2.6M149.9 137.2v2.5M208.3 138.4v5.1M214.6 138.4v11.5M219.7 138.4v5.1M226.1 138.4v11.5"/>
<path d="M232.4 138.4v5.1M238.8 138.4v11.5M251.5 138.4v7.7h11.4v3.8M257.8 138.4v5.1h7.6v6.4M262.9 138.4v3.8h5.1v7.7M269.2 138.4v6.4h1.3v5.1M275.6 138.4v3.8h-2.6v7.7M281.9 138.4v6.4h-6.3v5.1M33 143.5v3.8M35.6 141h2.5v3.8h-5.1M44.4 146.1v1.2M78.7 144.8h2.6"/>
<path d="M86.4 144.8h19M88.9 144.8v2.5M88.9 152.4v3.8M91.4 149.9h2.6v3.8h-5.1M100.3 143.5v6.4M100.3 154.9v1.3M123.2 141v10.1M123.2 156.2v1.3M123.2 144.8h16.5M129.5 147.3h10.2M129.5 141v10.1M129.5 156.2v1.3"/>
<path d="M135.9 149.9h3.8M135.9 141v10.1M135.9 156.2v1.3h-20.3v1.3M149.9 154.9v2.6M160 147.3h12.7M160 149.9h3.8v6.3h-13.9M160 144.8h6.4M255.3 148.6h5v1.3M48.3 172.7h6.3M50.8 168.9v3.8M59.7 172.7h1.3v1.3M67.3 177.8v2.5"/>
<path d="M78.7 177.8v2.5M94 177.8v2.5M109.2 179.1h12.7v1.2M109.2 177.8v2.5M134.6 177.8v2.5M134.6 179.1h12.7v1.2M20.3 180.3v2.6h22.9v2.5M34.3 180.3v5.1M48.3 188h6.3M50.8 188v2.5M59.7 188h1.3v1.2M67.3 185.4v2.6"/>
<path d="M78.7 185.4v2.6M94 185.4v2.6M109.2 185.4v2.6M121.9 185.4v1.3h-12.7M134.6 185.4v2.6M147.3 185.4v1.3h-12.7M157.5 185.4v3.8M167.6 185.4v3.8"/>
</g>
<path d="M277.5 149.3l1.2 1.2M278.7 149.3l-1.2 1.2" fill="none" stroke="#000084" stroke-width=".18"/>
<g fill="#009600" stroke="#009600" stroke-width=".18">
<circle cx="143.5" cy="102.9" r=".46"/>
<circle cx="179.1" cy="91.4" r=".46"/>
<circle cx="209.5" cy="88.9" r=".46"/>
<circle cx="139.7" cy="120.7" r=".46"/>
<circle cx="135.9" cy="149.9" r=".46"/>
<circle cx="123.2" cy="130.8" r=".46"/>
<circle cx="129.5" cy="130.8" r=".46"/>
<circle cx="264.2" cy="85.1" r=".46"/>
<circle cx="274.3" cy="85.1" r=".46"/>
<circle cx="224.8" cy="101.6" r=".46"/>
<circle cx="228.6" cy="83.8" r=".46"/>
<circle cx="269.2" cy="85.1" r=".46"/>
<circle cx="224.8" cy="83.8" r=".46"/>
<circle cx="139.7" cy="102.9" r=".46"/>
<circle cx="127" cy="76.2" r=".46"/>
<circle cx="182.9" cy="64.8" r=".46"/>
<circle cx="179.1" cy="81.3" r=".46"/>
<circle cx="157.5" cy="47" r=".46"/>
<circle cx="132.1" cy="44.5" r=".46"/>
<circle cx="127" cy="44.5" r=".46"/>
<circle cx="228.6" cy="34.3" r=".46"/>
<circle cx="100.3" cy="144.8" r=".46"/>
<circle cx="50.8" cy="188" r=".46"/>
<circle cx="134.6" cy="179.1" r=".46"/>
<circle cx="134.6" cy="186.7" r=".46"/>
<circle cx="109.2" cy="186.7" r=".46"/>
<circle cx="109.2" cy="179.1" r=".46"/>
<circle cx="94" cy="110.5" r=".46"/>
<circle cx="124.5" cy="108" r=".46"/>
<circle cx="149.9" cy="156.2" r=".46"/>
<circle cx="33" cy="135.9" r=".46"/>
<circle cx="38.1" cy="97.8" r=".46"/>
<circle cx="43.2" cy="66" r=".46"/>
<circle cx="38.1" cy="66" r=".46"/>
<circle cx="68.6" cy="68.6" r=".46"/>
<circle cx="94" cy="100.3" r=".46"/>
<circle cx="94" cy="86.4" r=".46"/>
<circle cx="44.4" cy="135.9" r=".46"/>
<circle cx="33" cy="144.8" r=".46"/>
<circle cx="50.8" cy="172.7" r=".46"/>
<circle cx="34.3" cy="182.9" r=".46"/>
<circle cx="123.2" cy="144.8" r=".46"/>
<circle cx="129.5" cy="147.3" r=".46"/>
<circle cx="123.2" cy="157.5" r=".46"/>
<circle cx="129.5" cy="157.5" r=".46"/>
<circle cx="88.9" cy="153.7" r=".46"/>
<circle cx="88.9" cy="144.8" r=".46"/>
</g>
<text font-size="2.8" fill="#840000" x="178" y="190.9">Title:</text>
<g font-size="2.1" fill="#840000">
<text x="178" y="184">Sheet:</text>
<text x="178" y="186.7">File:</text>
<text x="184.1" y="186.7">E-Load</text>
<text x="193.9" y="186.7">2024.kicad_sch</text>
<text x="178" y="196.9">KiCad</text>
<text x="178" y="194.1">Size:</text>
<text x="184.7" y="194.1">A4</text>
<text x="185.7" y="196.9">E.D.A.</text>
<text x="193.3" y="196.9">8.0.2</text>
<text x="200" y="194.1">Date:</text>
<text x="263" y="194.3">Rev:</text>
<text x="263" y="196.9">Id:</text>
<text x="267.1" y="196.9">1/1</text>
</g>
<g font-size="1.8" fill="#840000">
<text x="35" y="11.9">1</text>
<text x="85" y="11.9">2</text>
<text x="135" y="11.9">3</text>
<text x="185" y="11.9">4</text>
<text x="235" y="11.9">5</text>
<text x="285" y="11.9">6</text>
<text x="10.3" y="35.9">A</text>
<text x="184.3" y="32.7">VIN2</text>
<text x="213.2" y="32.7">SDA</text>
<text x="220.9" y="30.2">SCL</text>
<text x="259.2" y="32.7">V_CTRL</text>
<text x="285.3" y="35.9">A</text>
<text x="103.5" y="45.4">V_CTRL</text>
<text x="268.1" y="50.5">V_CTRL</text>
<text x="95.4" y="54.3">VIN1</text>
<text x="14.6" y="67">V_CTRL</text>
<text x="233.4" y="75.9">C1</text>
<text x="268.1" y="75.9">D_RDY</text>
<text x="268.1" y="81">SCL</text>
<text x="275.8" y="83.5">SDA</text>
<text x="10.3" y="85.9">B</text>
<text x="214.8" y="89.9">FAULT2</text>
<text x="285.3" y="85.9">B</text>
<text x="147.5" y="103.8">C1</text>
<text x="237.2" y="106.2" transform="rotate(-90 237.2 106.2)">V_SENSE1</text>
<text x="241" y="106.2" transform="rotate(-90 241 106.2)">V_SENSE2</text>
<text x="275.3" y="105.5" transform="rotate(-90 275.3 105.5)">SCL</text>
<text x="280.4" y="105.5" transform="rotate(-90 280.4 105.5)">SDA</text>
<text x="129.7" y="108.9">FAULT1</text>
<text x="10.3" y="135.9">C</text>
<text x="17" y="136.8">VIN1</text>
<text x="51" y="136.8">V_SENSE1</text>
<text x="209.2" y="137" transform="rotate(-90 209.2 137)">SDA</text>
<text x="215.6" y="137" transform="rotate(-90 215.6 137)">SCL</text>
<text x="252.4" y="137" transform="rotate(-90 252.4 137)">SDA</text>
<text x="258.8" y="137" transform="rotate(-90 258.8 137)">SCL</text>
<text x="285.3" y="135.9">C</text>
<text x="72.9" y="145.7">VIN2</text>
<text x="106.8" y="145.7">V_SENSE2</text>
<text x="167.8" y="145.7">SDA</text>
<text x="174.1" y="148.3">SCL</text>
<text x="247.8" y="149.5">D_RDY</text>
<text x="158.4" y="171.3" transform="rotate(-90 158.4 171.3)">FAULT1</text>
<text x="168.6" y="171.3" transform="rotate(-90 168.6 171.3)">FAULT2</text>
<text x="10.3" y="185.9">D</text>
<text x="285.3" y="185.9">D</text>
<text x="35" y="199.9">1</text>
<text x="85" y="199.9">2</text>
<text x="135" y="199.9">3</text>
<text x="185" y="199.9">4</text>
<text x="235" y="199.9">5</text>
<text x="285" y="199.9">6</text>
</g>
<g font-size="1.8" fill="#006464">
<text x="238.7" y="17.4">+3V3</text>
<text x="170.2" y="22.5">H2</text>
<text x="170.2" y="25">IN_MOS2</text>
<text x="175.3" y="27.5">F2</text>
<text x="250.4" y="28.8">MCP4725xxx-xCH</text>
<text x="257.7" y="26.3">U4</text>
<text x="174.4" y="30.1">7,5A</text>
<text x="234.2" y="32.6">SDA</text>
<text x="234.2" y="30.1">SCL</text>
<text x="234.2" y="35.2">A0</text>
<text x="242.2" y="31" transform="rotate(-90 242.2 31)">VDD</text>
<text x="243.5" y="32.6">VOUT</text>
<text x="114.2" y="40.2">R5</text>
<text x="128.3" y="37.4">VCTRL_2</text>
<text x="130.3" y="39.7">TP4</text>
<text x="140.4" y="40.2">LM358</text>
<text x="141.5" y="37.7">U1B</text>
<text x="154.4" y="40">OA2_O</text>
<text x="242.2" y="36.3" transform="rotate(-90 242.2 36.3)">VSS</text>
<text x="258.1" y="40.2">V_CTRL</text>
<text x="81.3" y="44">H1</text>
<text x="81.3" y="46.6">IN_MOS1</text>
<text x="113.7" y="42.8">22k</text>
<text x="138.6" y="45.3">+</text>
<text x="155.7" y="42.3">TP6</text>
<text x="163.2" y="42.8">R11</text>
<text x="163.3" y="45.3">10k</text>
<text x="175.8" y="46.7">G</text>
<text x="182.6" y="43.9" transform="rotate(-90 182.6 43.9)">D</text>
<text x="186.7" y="46.6">Q2</text>
<text x="224.3" y="45.3">JP1</text>
<text x="229.4" y="45.3">JP2</text>
<text x="239.3" y="47.9">GND</text>
<text x="262.4" y="42.3">TP14</text>
<text x="85.5" y="51.7">7,5A</text>
<text x="86.4" y="49.1">F1</text>
<text x="182.6" y="51.5" transform="rotate(-90 182.6 51.5)">S</text>
<text x="186.7" y="49.1">NMOS</text>
<text x="39.4" y="59">VCTRL_1</text>
<text x="52.7" y="59.3">U1A</text>
<text x="160" y="56.2">C9</text>
<text x="160" y="58.7">220uF</text>
<text x="221.5" y="55.5">GND +3V3</text>
<text x="24.8" y="64.4">22k</text>
<text x="25.3" y="61.8">R1</text>
<text x="41.4" y="61.3">TP1</text>
<text x="51.5" y="61.8">LM358</text>
<text x="65.5" y="61.6">OA1_O</text>
<text x="66.8" y="63.9">TP3</text>
<text x="74.9" y="64.4">R3</text>
<text x="93.7" y="65.5" transform="rotate(-90 93.7 65.5)">D</text>
<text x="120.7" y="65.6">RV2</text>
<text x="250.1" y="60.6">+3V3</text>
<text x="254.9" y="65.6">U5</text>
<text x="49.7" y="66.9">+</text>
<text x="74.4" y="66.9">10k</text>
<text x="86.9" y="68.3">G</text>
<text x="97.8" y="70.7">NMOS</text>
<text x="97.8" y="68.2">Q1</text>
<text x="122" y="68.2">1k</text>
<text x="160" y="72">R9</text>
<text x="185.4" y="72">R12</text>
<text x="191.7" y="69.4">+3V3</text>
<text x="254.9" y="68.2">ADS1115IDGS</text>
<text x="71.1" y="77.8">C4</text>
<text x="93.7" y="73.1" transform="rotate(-90 93.7 73.1)">S</text>
<text x="160" y="74.5">100</text>
<text x="185.4" y="74.5">20m</text>
<text x="196.5" y="74.5">U3</text>
<text x="196.5" y="77.1">ACS71240LLCBTR-010B3</text>
<text x="222.5" y="77.1">ACS2_OUT</text>
<text x="249.2" y="75.8">ALERT/RDY</text>
<text x="253.6" y="74.2" transform="rotate(-90 253.6 74.2)">VDD</text>
<text x="71.1" y="80.3">220uF</text>
<text x="187.2" y="82.1">IP+</text>
<text x="195.2" y="83.1" transform="rotate(-90 195.2 83.1)">VCC</text>
<text x="215.2" y="79.6">R14</text>
<text x="216.5" y="82.1">0</text>
<text x="226.8" y="79.1">TP11</text>
<text x="245.6" y="78.3">AIN0</text>
<text x="245.6" y="80.9">AIN1</text>
<text x="245.6" y="83.4">AIN2</text>
<text x="256.1" y="83.4">SDA</text>
<text x="256.1" y="80.9">SCL</text>
<text x="31.8" y="87.2">RV1</text>
<text x="33.1" y="89.8">1k</text>
<text x="106.6" y="88.5">+3V3</text>
<text x="125" y="88.5">GND</text>
<text x="155.4" y="88.5">GND</text>
<text x="187.2" y="84.7">IP+</text>
<text x="187.2" y="89.8">IP-</text>
<text x="195.7" y="89.8">FAULT</text>
<text x="195.9" y="84.7">VIOUT</text>
<text x="245.6" y="86">AIN3</text>
<text x="253.6" y="87.1" transform="rotate(-90 253.6 87.1)">GND</text>
<text x="254.7" y="86">ADDR</text>
<text x="71.1" y="93.6">R2</text>
<text x="96.5" y="93.6">R4</text>
<text x="111.4" y="93.6">U2</text>
<text x="187.2" y="92.3">IP-</text>
<text x="195.2" y="93.5" transform="rotate(-90 195.2 93.5)">GND</text>
<text x="212.1" y="94.8">R13</text>
<text x="226.4" y="92.6">1k</text>
<text x="227.1" y="90.5">RV4</text>
<text x="71.1" y="96.1">100</text>
<text x="96.5" y="96.1">20m</text>
<text x="102.1" y="101.2">IP+</text>
<text x="111.4" y="96.1">ACS71240LLCBTR-010B3</text>
<text x="130.7" y="98.7">R7</text>
<text x="131.4" y="101.2">0</text>
<text x="137.4" y="96.1">ACS1_OUT</text>
<text x="141.7" y="98.1">TP5</text>
<text x="212.1" y="97.4">10k</text>
<text x="250.7" y="98.7">GND</text>
<text x="264.9" y="96.1">JP3</text>
<text x="270" y="96.1">JP4</text>
<text x="275.1" y="96.1">JP5</text>
<text x="280.2" y="96.1">JP6</text>
<text x="102.1" y="103.7">IP+</text>
<text x="110.1" y="102.1" transform="rotate(-90 110.1 102.1)">VCC</text>
<text x="110.8" y="103.7">VIOUT</text>
<text x="176.4" y="106.3">-VDC</text>
<text x="192.3" y="106.3">GND</text>
<text x="262.1" y="106.3">GND +3V3</text>
<text x="36.1" y="110.1">GND</text>
<text x="66.5" y="110.1">GND</text>
<text x="102.1" y="108.8">IP-</text>
<text x="102.1" y="111.4">IP-</text>
<text x="110.1" y="112.5" transform="rotate(-90 110.1 112.5)">GND</text>
<text x="110.6" y="108.8">FAULT</text>
<text x="127" y="113.9">R6</text>
<text x="142" y="109.6">RV3</text>
<text x="142.6" y="111.6">1k</text>
<text x="206.9" y="108.8">+3V3</text>
<text x="222.8" y="110.1">GND</text>
<text x="127" y="116.4">10k</text>
<text x="41.8" y="124.1">+3V3</text>
<text x="91.3" y="124.1">-VDC</text>
<text x="107.2" y="125.3">GND</text>
<text x="26" y="131.7">R15</text>
<text x="47" y="131.7">D4</text>
<text x="121.8" y="127.9">+3V3</text>
<text x="137.7" y="129.1">GND</text>
<text x="25.8" y="134.2">8.2k</text>
<text x="47" y="134.2">1N4148</text>
<text x="97.7" y="132.9">+3V3</text>
<text x="147.2" y="132.9">+3V3</text>
<text x="217.1" y="134.2">+3V3</text>
<text x="224" y="134.2">GND</text>
<text x="229.8" y="134.2">-12V</text>
<text x="236.1" y="134.2">+12V</text>
<text x="260.2" y="134.2">+3V3</text>
<text x="267.2" y="134.2">GND</text>
<text x="272.9" y="134.2">-12V</text>
<text x="279.3" y="134.2">+12V</text>
<text x="26.7" y="140.6">RV5</text>
<text x="28" y="143.1">1k</text>
<text x="47" y="143.1">D3</text>
<text x="81.7" y="143.1">8.2k</text>
<text x="81.9" y="140.6">R16</text>
<text x="102.9" y="140.6">D5</text>
<text x="102.9" y="143.1">1N4148</text>
<text x="114.2" y="139.3">+3V3</text>
<text x="124" y="140.6">JP7</text>
<text x="130.3" y="140.6">JP8</text>
<text x="136.7" y="140.6">JP9</text>
<text x="152.1" y="138">U6</text>
<text x="152.1" y="140.6">24LC32</text>
<text x="47" y="145.6">1N4148</text>
<text x="82.6" y="149.5">RV6</text>
<text x="142.7" y="145.6">A0</text>
<text x="142.7" y="148.2">A1</text>
<text x="150.7" y="146.6" transform="rotate(-90 150.7 146.6)">VCC</text>
<text x="153.2" y="145.6">SDA</text>
<text x="153.3" y="148.2">SCL</text>
<text x="206.4" y="150">TP7</text>
<text x="217.8" y="150">TP9</text>
<text x="229.3" y="150">TP12</text>
<text x="31" y="153.3">GND</text>
<text x="42.4" y="153.3">GND</text>
<text x="83.9" y="152">1k</text>
<text x="102.9" y="152">D6</text>
<text x="102.9" y="154.5">1N4148</text>
<text x="142.7" y="150.7">A2</text>
<text x="150.7" y="151.9" transform="rotate(-90 150.7 151.9)">GND</text>
<text x="154" y="150.7">WP</text>
<text x="206.3" y="152">SDA</text>
<text x="218" y="152">3V3</text>
<text x="229.9" y="152">-12V</text>
<text x="212.7" y="156.3">TP8</text>
<text x="212.9" y="158.3">SCL</text>
<text x="223" y="156.3">TP10</text>
<text x="224" y="158.6">GND</text>
<text x="235.7" y="156.3">TP13</text>
<text x="236.3" y="158.3">+12V</text>
<text x="261.4" y="160.9">Conn_01x06_Pin</text>
<text x="268" y="158.3">J1</text>
<text x="48.2" y="164.7">+12V</text>
<text x="55.8" y="167.2">C1</text>
<text x="86.9" y="162.2">GND</text>
<text x="98.3" y="162.2">GND</text>
<text x="113.5" y="164.7">GND</text>
<text x="120.7" y="165.2">10k</text>
<text x="120.7" y="162.7">R17</text>
<text x="127" y="165.2">10k</text>
<text x="127" y="162.7">R18</text>
<text x="133.4" y="165.2">10k</text>
<text x="133.4" y="162.7">R19</text>
<text x="147.8" y="163.4">GND</text>
<text x="54.1" y="169.8">100nF</text>
<text x="64.7" y="173.6">+3V3</text>
<text x="76.1" y="173.6">+3V3</text>
<text x="91.3" y="173.6">+3V3</text>
<text x="106.6" y="173.6">+3V3</text>
<text x="132" y="173.6">+3V3</text>
<text x="22.9" y="178.7">GND</text>
<text x="22.9" y="176.1">H4</text>
<text x="36.8" y="178.7">GND</text>
<text x="36.8" y="176.1">H3</text>
<text x="49.1" y="179.5" transform="rotate(-90 49.1 179.5)">V+</text>
<text x="49.5" y="179.9">U1C</text>
<text x="58.9" y="179.9">GND</text>
<text x="160" y="174.9">R8</text>
<text x="160" y="177.4">330</text>
<text x="170.2" y="177.4">330</text>
<text x="170.2" y="174.9">R10</text>
<text x="49.1" y="184" transform="rotate(-90 49.1 184)">V-</text>
<text x="49.5" y="182.5">LM358</text>
<text x="69.9" y="185">100nF</text>
<text x="69.9" y="182.5">C11</text>
<text x="81.3" y="182.5">C3</text>
<text x="81.3" y="185">100nF</text>
<text x="96.5" y="182.5">C5</text>
<text x="96.5" y="185">100nF</text>
<text x="111.8" y="182.5">C6</text>
<text x="111.8" y="185">100nF</text>
<text x="124.5" y="182.5">C10</text>
<text x="124.5" y="185">10uF</text>
<text x="130.3" y="185">T</text>
<text x="137.2" y="182.5">C7</text>
<text x="137.2" y="185">100nF</text>
<text x="149.9" y="182.5">C8</text>
<text x="149.9" y="185">10uF</text>
<text x="155.7" y="185">T</text>
<text x="161.3" y="182.8">D1</text>
<text x="161.3" y="185.3">LED</text>
<text x="171.5" y="182.8">D2</text>
<text x="171.5" y="185.3">LED</text>
<text x="41.1" y="191.4">GND</text>
<text x="31.6" y="193.9">-VDC</text>
<text x="48.2" y="196.4">-12V</text>
<text x="54.1" y="192.6">100nF</text>
<text x="55.8" y="195.2">C2 GND</text>
<text x="65.3" y="193.9">GND</text>
<text x="76.7" y="193.9">GND</text>
<text x="91.9" y="193.9">GND</text>
<text x="107.2" y="193.9">GND</text>
<text x="132.6" y="193.9">GND</text>
<text x="155.4" y="195.2">GND</text>
<text x="165.6" y="195.2">GND</text>
</g>
<g font-size="1.8" fill="#a90000">
<text x="231.7" y="29">5</text>
<text x="241" y="26.1" transform="rotate(-90 241 26.1)">3</text>
<text x="231.7" y="31.5">4</text>
<text x="231.7" y="34">6</text>
<text x="249.5" y="31.5">1</text>
<text x="241" y="38.8" transform="rotate(-90 241 38.8)">2</text>
<text x="136.5" y="44.2">5</text>
<text x="149.2" y="46.7">7</text>
<text x="136.5" y="49.3">6</text>
<text x="47.6" y="65.8">3</text>
<text x="126.7" y="63.6" transform="rotate(-90 126.7 63.6)">1</text>
<text x="129.5" y="65.8">2</text>
<text x="47.6" y="70.9">2</text>
<text x="60.3" y="68.3">1</text>
<text x="126.7" y="69.9" transform="rotate(-90 126.7 69.9)">3</text>
<text x="252.5" y="69.3" transform="rotate(-90 252.5 69.3)">8</text>
<text x="243.1" y="77.2">4</text>
<text x="260.9" y="74.7">2</text>
<text x="184.7" y="81">1</text>
<text x="184.7" y="83.6">2</text>
<text x="194.1" y="78.2" transform="rotate(-90 194.1 78.2)">8</text>
<text x="202.5" y="83.6">7</text>
<text x="243.1" y="79.8">5</text>
<text x="243.1" y="82.3">6</text>
<text x="260.3" y="79.8">10</text>
<text x="260.9" y="82.3">9</text>
<text x="37.8" y="85.2" transform="rotate(-90 37.8 85.2)">1</text>
<text x="40.6" y="87.4">2</text>
<text x="184.7" y="88.6">3</text>
<text x="202.5" y="88.6">6</text>
<text x="243.1" y="84.8">7</text>
<text x="252.5" y="89.6" transform="rotate(-90 252.5 89.6)">3</text>
<text x="260.9" y="84.8">1</text>
<text x="37.8" y="91.5" transform="rotate(-90 37.8 91.5)">3</text>
<text x="184.7" y="91.2">4</text>
<text x="194.1" y="96" transform="rotate(-90 194.1 96)">5</text>
<text x="224.5" y="92.8" transform="rotate(-90 224.5 92.8)">1</text>
<text x="227.3" y="95">2</text>
<text x="99.6" y="100.1">1</text>
<text x="109" y="97.2" transform="rotate(-90 109 97.2)">8</text>
<text x="224.5" y="99.1" transform="rotate(-90 224.5 99.1)">3</text>
<text x="99.6" y="102.6">2</text>
<text x="99.6" y="107.7">3</text>
<text x="117.4" y="107.7">6</text>
<text x="117.4" y="102.6">7</text>
<text x="99.6" y="110.2">4</text>
<text x="139.4" y="111.8" transform="rotate(-90 139.4 111.8)">1</text>
<text x="109" y="115" transform="rotate(-90 109 115)">5</text>
<text x="139.4" y="118.2" transform="rotate(-90 139.4 118.2)">3</text>
<text x="142.2" y="114">2</text>
<text x="149.6" y="141.7" transform="rotate(-90 149.6 141.7)">8</text>
<text x="140.3" y="144.5">1</text>
<text x="140.3" y="147.1">2</text>
<text x="140.3" y="149.6">3</text>
<text x="158" y="144.5">5</text>
<text x="158" y="147.1">6</text>
<text x="158" y="149.6">7</text>
<text x="149.6" y="154.4" transform="rotate(-90 149.6 154.4)">4</text>
<text x="260.1" y="152.5" transform="rotate(-90 260.1 152.5)">1</text>
<text x="262.6" y="152.5" transform="rotate(-90 262.6 152.5)">2</text>
<text x="265.2" y="152.5" transform="rotate(-90 265.2 152.5)">3</text>
<text x="267.7" y="152.5" transform="rotate(-90 267.7 152.5)">4</text>
<text x="270.3" y="152.5" transform="rotate(-90 270.3 152.5)">5</text>
<text x="272.8" y="152.5" transform="rotate(-90 272.8 152.5)">6</text>
<text x="275.3" y="152.5" transform="rotate(-90 275.3 152.5)">7</text>
<text x="277.9" y="152.5" transform="rotate(-90 277.9 152.5)">8</text>
<text x="48" y="175.3" transform="rotate(-90 48 175.3)">8</text>
<text x="48" y="186.8" transform="rotate(-90 48 186.8)">4</text>
</g>
<g font-size=".9" fill="#a90000">
<text x="32.8" y="143.7" transform="rotate(-90 32.8 143.7)">3</text>
<text x="32.8" y="139.2" transform="rotate(-90 32.8 139.2)">1</text>
<text x="34.6" y="140.7">2</text>
<text x="88.6" y="148.1" transform="rotate(-90 88.6 148.1)">1</text>
<text x="90.5" y="149.6">2</text>
<text x="88.6" y="152.6" transform="rotate(-90 88.6 152.6)">3</text>
</g>
</svg>
